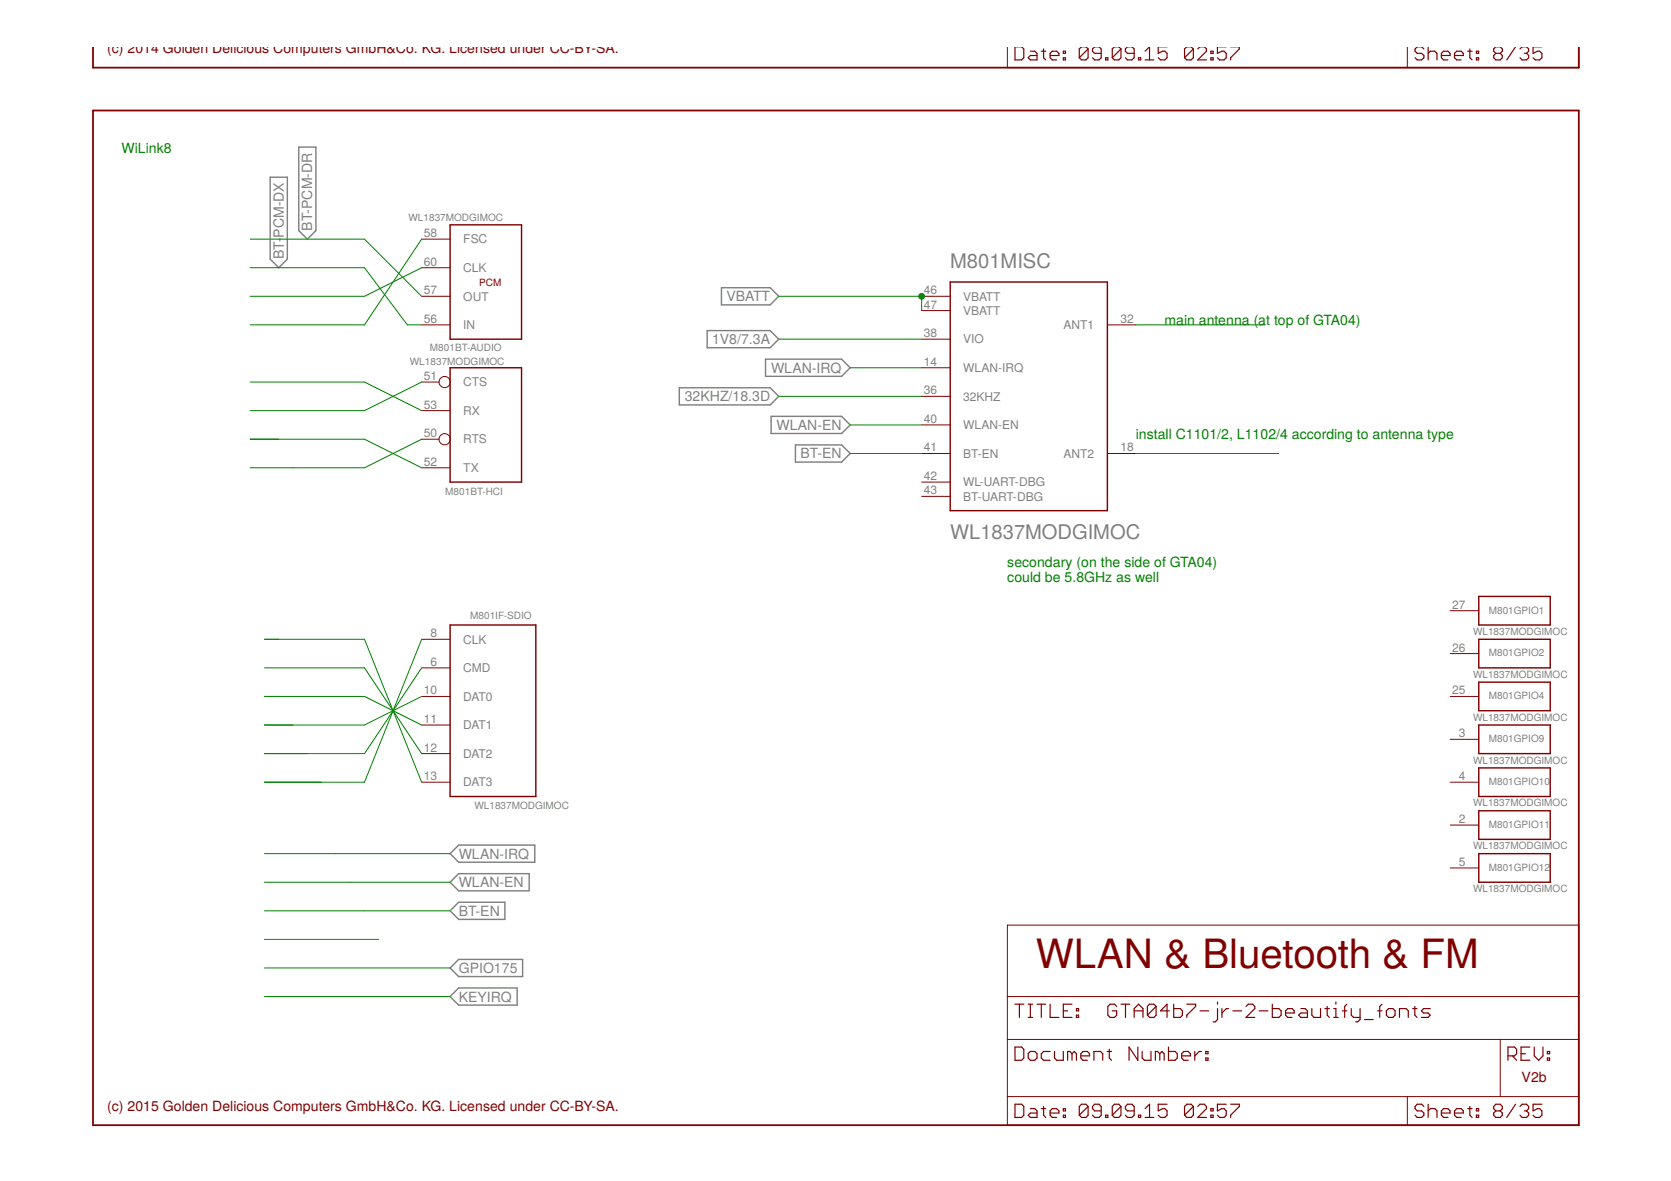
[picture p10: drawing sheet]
<svg xmlns="http://www.w3.org/2000/svg" width="297mm" height="210mm" viewBox="0 0 297 210" stroke-linecap="round" stroke-linejoin="round" font-family="sans-serif">
<g fill="none" stroke="#808080" stroke-width=".25">
<path d="M48 31.5h3.1v14.6l-1.5 1.5-1.6-1.5zM53.1 26.1h3.1v14.9l-1.6 1.5-1.5-1.5zM125.7 58.8h11.2l1.5 1.5-1.5 1.5h-11.2zM128.2 51.1h8.7l1.5 1.6-1.5 1.5h-8.7zM120.8 68.9h16.1l1.5 1.5-1.5 1.6h-16.1zM136.1 63.8h13.5l1.5 1.6-1.5 1.5h-13.5zM137.1 74h12.5l1.5 1.5-1.5 1.5h-12.5zM141.4 79.1h8.2l1.5 1.5-1.5 1.5h-8.2zM80 151.7l1.5-1.5h13.6v3h-13.6zM80 156.8l1.5-1.5h12.6v3h-12.6zM80 172l1.5-1.5h11.4v3.1h-11.4zM80 177.1l1.5-1.5h10.4v3h-10.4z"/>
<path d="M80 161.9l1.5-1.5h8.2v3h-8.2z"/>
</g>
<path d="M16.5 8.5v3.5h264.1v-3.5M16.5 19.6h264.1v180.4h-264.1z" fill="none" stroke="#800000" stroke-width=".32"/>
<g fill="none" stroke="#800000" stroke-width=".18">
<path d="M179.1 8.5v3.5h101.5v-3.5M250.2 8.5v3.5M75 57.7h5M75 52.7h5M75 47.6h5M75 42.5h5M163.8 52.7h5.1M163.8 55.2h5.1M196.8 57.7h5.1M75 78.1h3M75 73h5M75 67.9h3"/>
<path d="M163.8 60.3h5.1M163.8 65.4h5.1M163.8 70.4h5.1M163.8 75.5h5.1M75 83.1h5M163.8 80.6h5.1M163.8 85.7h5.1M163.8 88.2h5.1M196.8 80.6h5.1M75 113.6h5M75 118.7h5M257.8 108.5h5.1"/>
<path d="M257.8 116.2h5.1M75 123.8h5M75 128.9h5M75 133.9h5M75 139h5M257.8 123.8h5.1M257.8 139h5.1M257.8 131.4h5.1M257.8 146.6h5.1M257.8 154.3h5.1M179.1 164.4h101.5v35.6h-101.5zM179.1 177.1h101.5"/>
<path d="M179.1 184.7h101.5M179.1 194.9h101.5M250.2 194.9v5.1M266.7 184.7v10.2"/>
<circle cx="79" cy="78.1" r=".99"/>
<circle cx="79" cy="67.9" r=".99"/>
</g>
<g fill="none" stroke="#800000" stroke-width=".21">
<path d="M180.4 8.5v2.1h1.2l.4-.3v-1.6l-.2-.2M183.2 9.1h.7l.4 .4v1.1h-1.1l-.4-.3 .4-.4h1.1M185.1 9.1h.8M185.5 8.7v1.6l.4 .3M186.7 9.9h1.5v-.4l-.4-.4h-.8l-.3 .4v.8l.3 .3h.8M189 9.1h.4v.4h-.4zM189 10.3h.4v.3h-.4zM192.1 8.5l-.2 .2v1.6M193.2 8.5l.2 .2M193.4 8.7v1.6l-.4 .3h-.7l-.4-.3M193.4 8.7l-1.5 1.6M194.4 8.5l-.2 .2v.4l.4 .4h1.1"/>
<path d="M195.5 8.5l.2 .2v1.6l-.3 .3h-.8l-.4-.3M196.5 10.3h.4v.3h-.4zM198 8.5l-.3 .2v1.6M199 8.5l.3 .2M199.3 8.7v1.6l-.4 .3h-.8l-.4-.3M199.3 8.7l-1.6 1.6M200.3 8.5l-.3 .2v.4l.4 .4h1.2M201.4 8.5l.2 .2v1.6l-.4 .3h-.8l-.4-.3M202.4 10.3h.4v.3h-.4zM203.6 10.6h1.5M204.2 8.5l-.6 .6M204.3 8.5v2.1"/>
<path d="M205.9 8.5v1l.8-.4h.4l.4 .4v.8l-.4 .3h-.8l-.4-.3M210.8 8.5l-.2 .2v1.6M211.9 8.5l.2 .2M212.1 8.7v1.6l-.4 .3h-.7l-.4-.3M212.1 8.7l-1.5 1.6M213.2 8.5l-.3 .2M214.2 8.5l.3 .2v.4l-1.6 1.5h1.6M215.2 9.1h.4v.4h-.4zM215.2 10.3h.4v.3h-.4zM216.4 8.5v1l.8-.4h.4l.4 .4v.8l-.4 .3h-.8l-.4-.3M220.3 8.5v.2l-1.5 1.6v.3M251.8 8.5l-.3 .2v.4l.4 .4h.8l.4 .4v.4l-.4 .3h-.8l-.4-.3"/>
<path d="M252.9 8.5l.2 .2M253.9 8.5v2.1M253.9 9.5l.4-.4h.8l.3 .4v1.1M256.2 9.9h1.6v-.4l-.4-.4h-.8l-.4 .4v.8l.4 .3h.8M258.6 9.9h1.5v-.4l-.4-.4h-.7l-.4 .4v.8l.4 .3h.7M260.9 9.1h.8M261.3 8.7v1.6l.4 .3M262.4 9.1h.4v.4h-.4zM262.4 10.3h.4v.3h-.4zM265.8 8.5l-.3 .2v.4l.4 .4M265.9 9.5l-.4 .4v.4l.4 .3h.8l.4-.3v-.4l-.4-.4M265.9 9.5h.8"/>
<path d="M266.8 8.5l.3 .2v.4l-.4 .4M269.3 8.5l-1.5 2.1M270.4 8.5l-.2 .2M271 9.5h.4M271.4 9.5l.3 .4v.4l-.3 .3h-.8l-.4-.3M271.5 8.5l.2 .2v.4l-.3 .4M272.5 8.5v1l.8-.4h.4l.4 .4v.8l-.4 .3h-.8l-.4-.3M180.4 178.5h1.6M181.2 178.5v2.3M182.8 178.5h.8M183.2 178.5v2.3M184.3 178.5h1.6"/>
<path d="M185.1 178.5v2.3M186.7 178.5v2.3h1.5M189 179.7h.8M190.6 178.5h-1.6v2.3h1.6M191.3 179.3h.4v.4h-.4zM198.5 178.9l-.4-.4h-.8l-.4 .4v1.5l.4 .4h.8l.4-.4v-.7h-.8M199.3 178.5h1.5M200.1 178.5v2.3M201.6 179.7h1.6M205.5 178.9l-.4-.4h-.8l-.3 .4v1.5M205.5 178.9v1.5l-.4 .4h-.8l-.3-.4M205.5 178.9l-1.5 1.5"/>
<path d="M207.9 179.7h-1.6l1.2-1.2v2.3M208.6 178.5v2.3h1.2l.4-.4v-.7l-.4-.4h-1.2M211 178.5h1.5v.4l-1.5 1.5v.4M213.3 179.7h1.6M216.4 178.1v.4M216.4 179.3v1.9l-.4 .4h-.4M217.2 179.3v1.5M218.4 179.3h-.4l-.8 .7M219.2 179.7h1.5M221.5 178.9l.4-.4h.8l.4 .4v.4l-1.6 1.5h1.6M223.8 179.7h1.6M226.2 178.5v2.3h1.1l.4-.4v-.7l-.4-.4h-1.1"/>
<path d="M231.2 179.3h.8l.4 .4v1.1h-1.2l-.4-.4 .4-.4h1.2M233.2 179.3v1.1l.4 .4h1.1v-1.5M235.5 179.3h.8M235.9 178.9v1.5l.4 .4M237.1 179.3h.4v1.5M237.5 178.1v.4M238.6 179.7h.8M239.4 178.5l-.4 .4v1.9M240.2 179.3v1.1l.4 .4h1.2M241.8 179.3v1.9l-.4 .4h-.4M244.9 179.7h.8M245.7 178.5l-.4 .4v1.9"/>
<path d="M246.8 179.3h.8l.4 .4v.7l-.4 .4h-.8l-.4-.4v-.7zM251.1 179.3h.8M251.5 178.9v1.5l.4 .4M254.2 179.3h-1.1l-.4 .4 .4 .3h.8l.3 .4-.3 .4h-1.2M180.4 186.1h1.2l.4 .4v1.5l-.4 .4h-1.2zM180.4 196.3h1.2l.4 .4v1.5l-.4 .4h-1.2zM182.8 180.8h.8M183.2 197h.7l.4 .4v1.2h-1.1l-.4-.4 .4-.4h1.1M183.2 186.9h.7l.4 .4v.7l-.4 .4h-.7l-.4-.4v-.7zM185.1 197h.8M185.5 196.7v1.5l.4 .4M186.7 197.8h1.5v-.4l-.4-.4h-.8l-.3 .4v.8l.3 .4h.8"/>
<path d="M186.7 186.9h-1.2l-.4 .4v.7l.4 .4h1.2M187.5 186.9v1.1l.3 .4h1.2v-1.5M189 198.2h.4v.4h-.4zM189 197h.4v.4h-.4zM190.6 187.3l-.4-.4h-.4v1.5M190.6 187.3l.4-.4 .3 .4v1.1M190.6 187.3v1.1M191.3 180.4h.4v.4h-.4zM192.1 187.7h1.6v-.4l-.4-.4h-.8l-.4 .4v.7l.4 .4h.8M193.4 196.7v1.5l-.4 .4h-.7l-.4-.4M193.4 196.7l-.4-.4h-.7l-.4 .4v1.5M193.4 196.7l-1.5 1.5"/>
<path d="M194.5 188.4v-1.5h1.1l.4 .4v1.1M195.7 197.4h-1.1l-.4-.4v-.3l.4-.4h.8l.3 .4v1.5l-.3 .4h-.8l-.4-.4M196.5 198.2h.4v.4h-.4zM196.8 186.9h.8M197.2 186.5v1.5l.4 .4M199.3 196.7v1.5l-.4 .4h-.8l-.4-.4M199.3 196.7l-.4-.4h-.8l-.4 .4v1.5M199.3 196.7l-1.6 1.5M201.6 197.4h-1.2l-.4-.4v-.3l.4-.4h.8l.4 .4v1.5l-.4 .4h-.8l-.4-.4M201.6 180.8v-1.5l.8-.8 .8 .8v1.5M202.3 186.1v2.3l-1.6-2.3v2.3M202.4 198.2h.4v.4h-.4z"/>
<path d="M203 186.9v1.1l.4 .4h1.2v-1.5M203.6 198.6h1.5M203.6 197l.7-.7v2.3M206.2 187.3l-.4-.4h-.4v1.5M206.2 187.3v1.1M206.2 187.3l.3-.4 .4 .4v1.1M207.5 196.3h-1.6v1.1l.8-.4h.4l.4 .4v.8l-.4 .4h-.8l-.4-.4M207.7 186.1v2.3h1.2l.4-.4v-.7l-.4-.4h-1.2M210.1 187.7h1.5v-.4l-.4-.4h-.8l-.3 .4v.7l.3 .4h.8M212.1 196.7v1.5l-.4 .4h-.7l-.4-.4M212.1 196.7l-.4-.4h-.7l-.4 .4v1.5M212.1 196.7l-1.5 1.5"/>
<path d="M212.4 186.9v1.5M212.9 196.7l.4-.4h.8l.4 .4v.3l-1.6 1.6h1.6M213.6 186.9h-.4l-.8 .8M214.3 188h.4v.4h-.4zM214.3 186.9h.4v.4h-.4zM215.2 198.2h.4v.4h-.4zM215.2 197h.4v.4h-.4zM218 196.3h-1.6v1.1l.8-.4h.4l.4 .4v.8l-.4 .4h-.8l-.4-.4M218.8 196.3h1.5v.4l-1.5 1.5v.4M228.5 180h1.6v-.3l-.4-.4h-.8l-.4 .4v.7l.4 .4h.8M237.1 180.8h.8M242.5 181.2h1.6"/>
<path d="M248.8 180.8v-1.5h1.1l.4 .4v1.1M253.1 196.7l-.4-.4h-.8l-.4 .4v.3l.4 .4h.8l.4 .4v.4l-.4 .4h-.8l-.4-.4M253.9 197.4l.4-.4h.8l.3 .4v1.2M253.9 196.3v2.3M256.2 197.8h1.6v-.4l-.4-.4h-.8l-.4 .4v.8l.4 .4h.8M258.6 197.8h1.5v-.4l-.4-.4h-.7l-.4 .4v.8l.4 .4h.7M260.9 197h.8M261.3 196.7v1.5l.4 .4M262.4 198.2h.4v.4h-.4zM262.4 197h.4v.4h-.4zM265.9 197.4l-.4 .4v.4l.4 .4h.8l.4-.4v-.4l-.4-.4M265.9 197.4l-.4-.4v-.3l.4-.4h.8l.4 .4v.3l-.4 .4"/>
<path d="M265.9 197.4h.8M268.1 187.7h1.1l.4-.4v-.8l-.4-.4h-1.1v2.3M268.8 187.7l.8 .7M269.4 196.3l-1.6 2.3M270.2 196.7l.4-.4h.8l.3 .4v.3l-.3 .4M270.4 187.3h.8M271 197.4h.4M271.4 197.4l.3 .4v.4l-.3 .4h-.8l-.4-.4M271.9 186.1h-1.5v2.3h1.5M272.7 186.1v1.6l.8 .7 .8-.7v-1.6M274.1 196.3h-1.6v1.1l.8-.4h.4l.4 .4v.8l-.4 .4h-.8l-.4-.4M275.1 188h.4v.4h-.4z"/>
<path d="M275.1 186.9h.4v.4h-.4z"/>
</g>
<path d="M80 40h12.7v20.3h-12.7zM168.9 50.1h27.9v40.7h-27.9zM80 65.4h12.7v20.3h-12.7zM80 111.1h15.2v30.5h-15.2zM262.9 106h12.7v5.1h-12.7zM262.9 113.6h12.7v5.1h-12.7zM262.9 136.5h12.7v5.1h-12.7zM262.9 121.2h12.7v5.1h-12.7zM262.9 128.9h12.7v5h-12.7zM262.9 144.1h12.7v5.1h-12.7zM262.9 151.7h12.7v5.1h-12.7z" fill="none" stroke="#800000" stroke-width=".25"/>
<g fill="none" stroke="#008000" stroke-width=".18">
<path d="M44.5 42.5h20.3l10.2 10.2M44.5 47.6h20.3l7.6 10.1h2.6M75 42.5l-10.2 15.2h-20.3M75 47.6l-10.2 5.1h-20.3M138.4 52.7h25.4v2.5M201.9 57.7h22.9M44.5 67.9h20.3l10.2 5.1M44.5 78.1h20.3l10.2 5M75 67.9l-10.2 5.1h-20.3M75 78.1l-10.2 5h-20.3M138.4 60.3h25.4M138.4 70.4h25.4"/>
<path d="M151.1 75.5h12.7M151.1 65.4h12.7M151.1 80.6h12.7M201.9 80.6h25.4M47 118.7h17.8l10.2 15.2M47 113.6h17.8l10.2 25.4M75 118.7l-10.2 15.2h-17.8M75 113.6l-10.2 25.4h-17.8M47 123.8h17.8l10.2 5.1M75 123.8l-10.2 5.1h-17.8M47 156.8h33M47 151.7h33"/>
<path d="M47 167h20.3M47 172h33M47 177.1h33M47 161.9h33"/>
</g>
<circle cx="163.8" cy="52.7" r=".51" fill="#008000" stroke="#008000" stroke-width=".18"/>
<text font-size="7.2" fill="#800000" x="184.1" y="172">WLAN &amp; Bluetooth &amp; FM</text>
<g font-size="3.6" fill="#808080">
<text x="168.9" y="47.6">M801MISC</text>
<text x="168.9" y="95.8">WL1837MODGIMOC</text>
</g>
<g font-size="2.5" fill="#800000">
<text x="19.1" y="9.5">(c) 2014 Golden Delicious Computers GmbH&amp;Co. KG. Licensed under CC-BY-SA.</text>
<text x="19.1" y="197.4">(c) 2015 Golden Delicious Computers GmbH&amp;Co. KG. Licensed under CC-BY-SA.</text>
<text x="270.5" y="192.4">V2b</text>
</g>
<g font-size="2.5" fill="#008000">
<text x="21.6" y="27.3">WiLink8</text>
<text x="207" y="57.7">main antenna (at top of GTA04)</text>
<text x="201.9" y="78.1">install C1101/2, L1102/4 according to antenna type</text>
<text x="179.1" y="100.8">secondary (on the side of GTA04)</text>
<text x="179.1" y="103.5">could be 5.8GHz as well</text>
</g>
<g font-size="2.5" fill="#808080">
<text x="55.5" y="41" transform="rotate(-90 55.5 41)">BT-PCM-DR</text>
<text x="50.4" y="46.1" transform="rotate(-90 50.4 46.1)">BT-</text>
<text x="50.4" y="42.2" transform="rotate(-90 50.4 42.2)">PCM-DX</text>
<text x="129.1" y="53.6">VBATT</text>
<text x="126.6" y="61.2">1V8/7.3A</text>
<text x="121.7" y="71.3">32KHZ/18.3D</text>
<text x="137.1" y="66.3">WLAN-IRQ</text>
<text x="138" y="76.4">WLAN-EN</text>
<text x="142.3" y="81.5">BT-EN</text>
<text x="81.5" y="152.6">WLAN-IRQ</text>
<text x="81.5" y="157.7">WLAN-EN</text>
<text x="81.5" y="162.8">BT-EN</text>
<text x="81.5" y="172.9">GPIO175</text>
<text x="81.5" y="178">KEYIRQ</text>
</g>
<g font-size="2.1" fill="#808080">
<text x="75.3" y="47.2">60</text>
<text x="75.3" y="42.1">58</text>
<text x="82.4" y="43.3">FSC</text>
<text x="75.3" y="52.3">57</text>
<text x="82.4" y="53.4">OUT</text>
<text x="82.4" y="48.3">CLK</text>
<text x="164.2" y="52.3">46</text>
<text x="171.2" y="53.4">VBATT</text>
<text x="75.3" y="57.4">56</text>
<text x="82.4" y="58.5">IN</text>
<text x="164.2" y="54.8">47</text>
<text x="164.2" y="59.9">38</text>
<text x="171.2" y="56">VBATT</text>
<text x="189" y="58.5">ANT1</text>
<text x="199.2" y="57.4">32</text>
<text x="164.2" y="65">14</text>
<text x="171.2" y="61">VIO</text>
<text x="75.3" y="67.5">51</text>
<text x="82.4" y="68.7">CTS</text>
<text x="164.2" y="70.1">36</text>
<text x="171.2" y="66.1">WLAN-IRQ</text>
<text x="171.2" y="71.2">32KHZ</text>
<text x="75.3" y="77.7">50</text>
<text x="75.3" y="72.6">53</text>
<text x="82.4" y="73.7">RX</text>
<text x="164.2" y="75.2">40</text>
<text x="171.2" y="76.3">WLAN-EN</text>
<text x="75.3" y="82.8">52</text>
<text x="82.4" y="83.9">TX</text>
<text x="82.4" y="78.8">RTS</text>
<text x="164.2" y="80.2">41</text>
<text x="171.2" y="81.4">BT-EN</text>
<text x="189" y="81.4">ANT2</text>
<text x="199.2" y="80.2">18</text>
<text x="164.2" y="85.3">42</text>
<text x="164.2" y="87.9">43</text>
<text x="171.2" y="86.4">WL-UART-DBG</text>
<text x="171.2" y="89">BT-UART-DBG</text>
<text x="76.5" y="113.3">8</text>
<text x="258.2" y="108.2">27</text>
<text x="76.5" y="118.3">6</text>
<text x="82.4" y="114.4">CLK</text>
<text x="82.4" y="119.5">CMD</text>
<text x="258.2" y="115.8">26</text>
<text x="75.3" y="123.4">10</text>
<text x="82.4" y="124.5">DAT0</text>
<text x="258.2" y="123.4">25</text>
<text x="75.3" y="128.5">11</text>
<text x="82.4" y="129.6">DAT1</text>
<text x="259.3" y="131">3</text>
<text x="75.3" y="133.6">12</text>
<text x="82.4" y="134.7">DAT2</text>
<text x="75.3" y="138.7">13</text>
<text x="82.4" y="139.8">DAT3</text>
<text x="259.3" y="138.7">4</text>
<text x="259.3" y="146.3">2</text>
<text x="259.3" y="153.9">5</text>
</g>
<g font-size="1.8" fill="#808080">
<text x="72.6" y="39.2">WL1837MODGIMOC</text>
<text x="72.9" y="64.9">WL1837MODGIMOC</text>
<text x="76.4" y="62.3">M801BT-AUDIO</text>
<text x="79.2" y="88">M801BT-HCI</text>
<text x="83.6" y="110.1">M801IF-SDIO</text>
<text x="261.9" y="112.9">WL1837MODGIMOC</text>
<text x="264.6" y="109">M801GPIO1</text>
<text x="264.6" y="116.7">M801GPIO2</text>
<text x="261.9" y="120.5">WL1837MODGIMOC</text>
<text x="264.6" y="124.3">M801GPIO4</text>
<text x="261.9" y="128.1">WL1837MODGIMOC</text>
<text x="264.6" y="131.9">M801GPIO9</text>
<text x="261.9" y="135.7">WL1837MODGIMOC</text>
<text x="84.3" y="143.8">WL1837MODGIMOC</text>
<text x="261.9" y="143.3">WL1837MODGIMOC</text>
<text x="264.6" y="139.5">M801GPIO10</text>
<text x="264.6" y="147.1">M801GPIO11</text>
<text x="261.9" y="151">WL1837MODGIMOC</text>
<text x="264.6" y="154.8">M801GPIO12</text>
<text x="261.9" y="158.6">WL1837MODGIMOC</text>
</g>
<text font-size="1.8" fill="#800000" x="85.2" y="50.9">PCM</text>
</svg>
